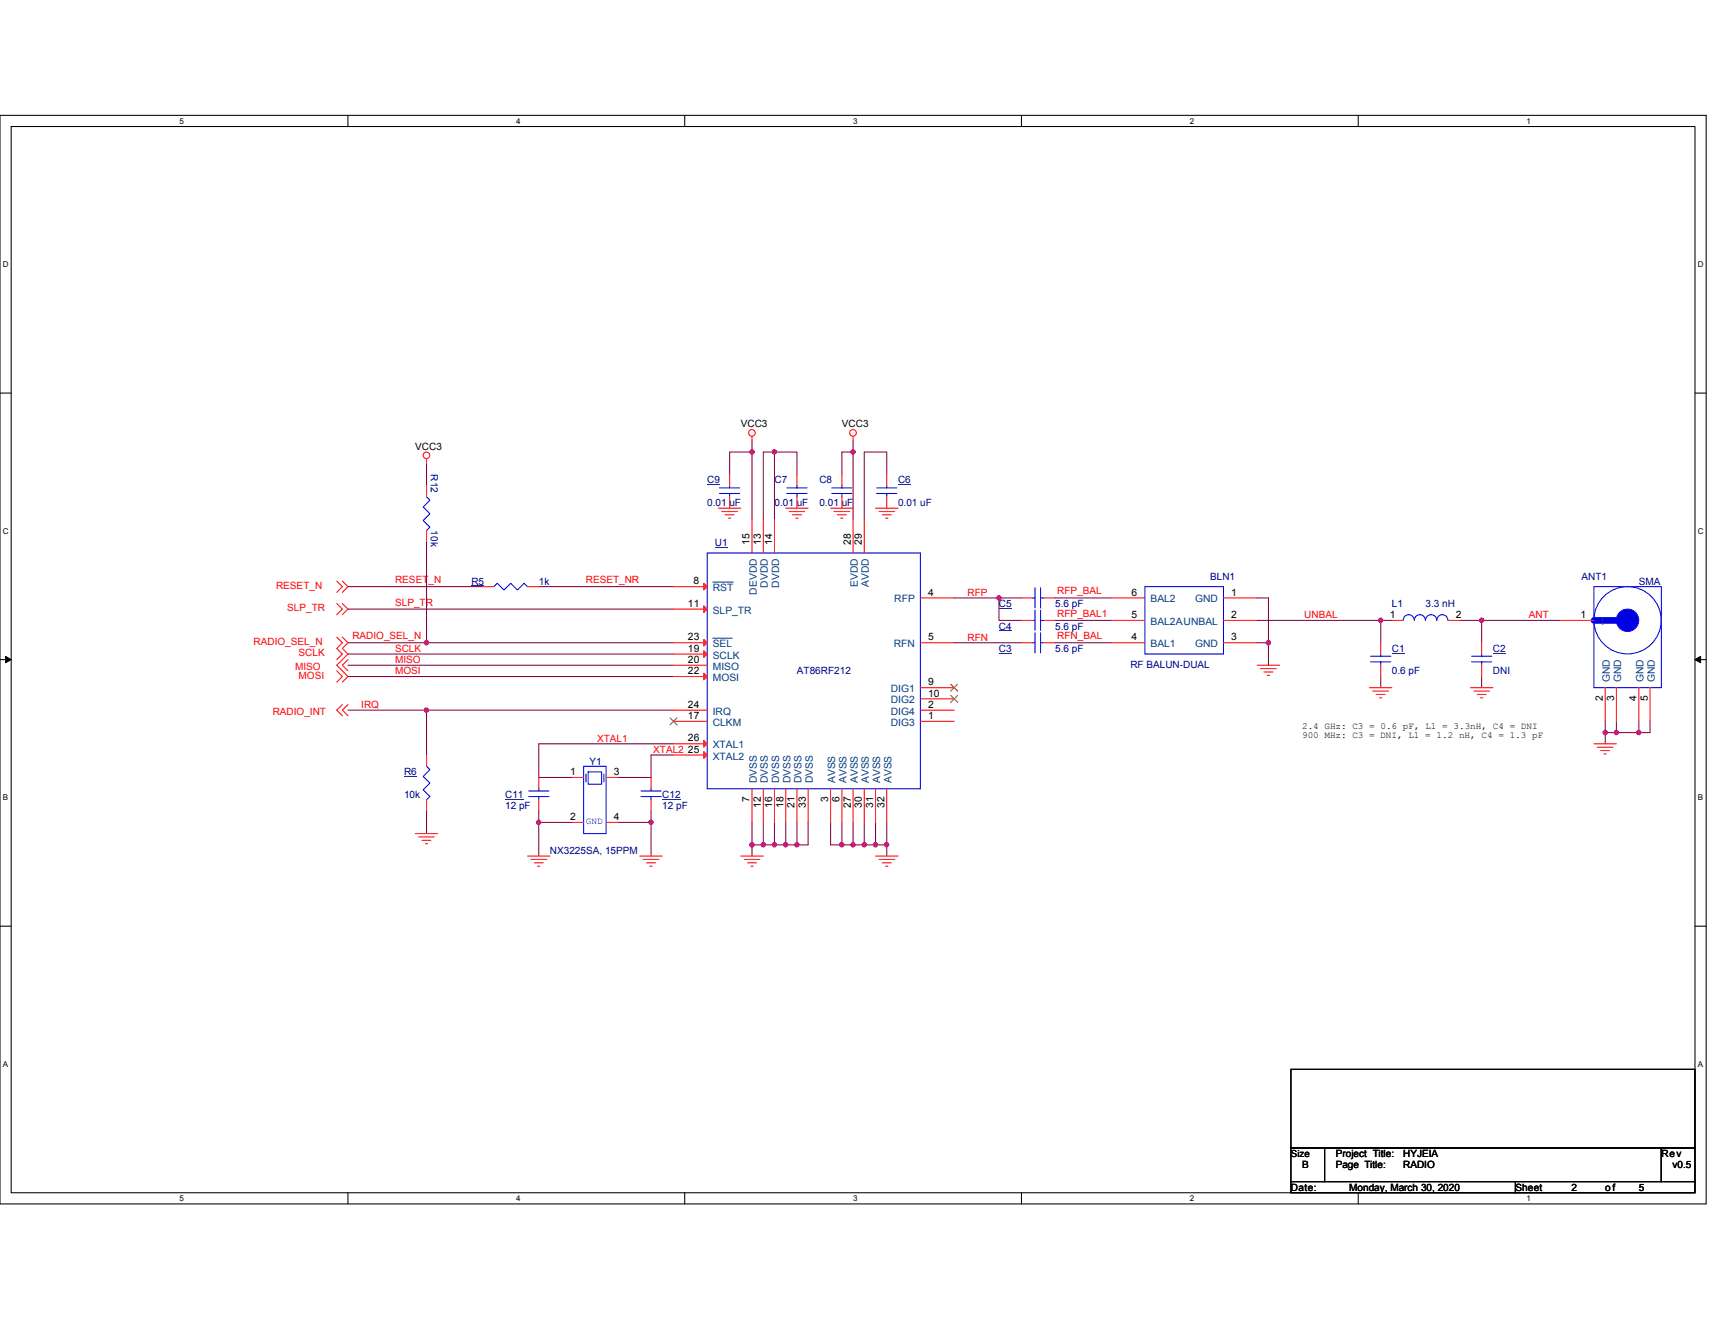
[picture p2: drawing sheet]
<svg xmlns="http://www.w3.org/2000/svg" width="279mm" height="216mm" viewBox="0 0 279 216" stroke-linecap="round" stroke-linejoin="round" font-family="sans-serif">
<path d="M0 18.8h278v177.4h-278zM1.8 20.6h274.3v173.8h-274.3z" fill="none" stroke="#000" stroke-width=".17"/>
<g fill="#fff">
<path d="M29.3 19h.7v1.4h-.7z"/>
<path d="M29.3 194.5h.7v1.5h-.7z"/>
</g>
<path d="M56.7 18.8v1.8M56.7 194.4v1.8" fill="none" stroke="#000" stroke-width=".17"/>
<g fill="#fff">
<path d="M84.1 19h.7v1.4h-.7z"/>
<path d="M84.1 194.5h.7v1.5h-.7z"/>
</g>
<path d="M111.5 18.8v1.8M111.5 194.4v1.8" fill="none" stroke="#000" stroke-width=".17"/>
<g fill="#fff">
<path d="M139 19h.7v1.4h-.7z"/>
<path d="M139 194.5h.7v1.5h-.7z"/>
</g>
<path d="M166.4 18.8v1.8M166.4 194.4v1.8" fill="none" stroke="#000" stroke-width=".17"/>
<g fill="#fff">
<path d="M193.8 19h.8v1.4h-.8z"/>
<path d="M193.8 194.5h.8v1.5h-.8z"/>
</g>
<path d="M221.3 18.8v1.8M221.3 194.4v1.8" fill="none" stroke="#000" stroke-width=".17"/>
<g fill="#fff">
<path d="M248.7 19h.7v1.4h-.7z"/>
<path d="M248.7 194.5h.7v1.5h-.7z"/>
<path d="M.5 42.3h.9v1.5h-.9z"/>
<path d="M276.6 42.3h1v1.5h-1z"/>
<path d="M.5 85.8h.9v1.4h-.9z"/>
<path d="M276.6 85.8h1v1.4h-1z"/>
</g>
<path d="M0 64.1h1.8M276.1 64.1h1.9" fill="none" stroke="#000" stroke-width=".17"/>
<g fill="#fff">
<path d="M.5 129.2h.8v1.5h-.8z"/>
<path d="M276.6 129.2h.9v1.5h-.9z"/>
</g>
<path d="M0 107.5h1.8M276.1 107.5h1.9" fill="none" stroke="#000" stroke-width=".17"/>
<path d="M.9 107l.9 .5-.9 .5zM276.1 107.5l1-.5v1z" fill="#000" stroke="#000" stroke-width=".16"/>
<g fill="#fff">
<path d="M.5 172.6h.8v1.5h-.8z"/>
<path d="M276.6 172.6h.9v1.5h-.9z"/>
</g>
<path d="M0 150.9h1.8M276.1 150.9h1.9M210.3 174.2h65.8v12.8h-65.8zM210.3 187h5.5v5.5h-5.5zM210.3 192.5h36.6v1.9h-36.6zM215.8 187h54.9v5.5h-54.9zM246.9 192.5h29.2v1.9h-29.2zM270.7 187h5.4v5.5h-5.4z" fill="none" stroke="#000" stroke-width=".17"/>
<g fill="none" stroke="#800040" stroke-width=".17">
<path d="M69.5 75.5v3.6M118.9 77.3v-3.6h3.6v10.9M122.5 71.8v1.9M126.2 73.7v10.9M126.2 73.7h-1.8v10.9M126.2 73.7h3.6v3.6M139 73.7v10.9M139 73.7h-1.8v3.6M139 71.8v1.9M144.5 77.3v-3.6h-3.7v10.9M56.7 95.6h21.9M56.7 99.3h53"/>
<path d="M69.5 88.3v16.4M87.8 95.6h21.9M155.4 97.4h7.4M162.8 97.4v3.7h3.6M162.8 97.4h3.6M171.9 97.4h9.1M204.8 97.4h1.9v7.3M56.7 108.4h53M56.7 106.6h53M56.7 110.2h53M56.7 115.7h12.8M56.7 104.7h12.8"/>
<path d="M69.5 115.7h40.2M69.5 104.7h40.2M69.5 115.7v7.3M155.4 104.7h11M171.9 104.7h9.1M171.9 101.1h9.1M204.8 101.1h20.1M204.8 104.7h1.9M206.7 104.7v3.7M224.9 101.1h1.9M224.9 101.1v3.6M224.9 110.2v1.9"/>
<path d="M237.7 101.1h3.7M241.4 101.1h12.8M241.4 101.1v3.6M241.4 110.2v1.9M261.5 119.4h1.8M261.5 119.4v1.8M261.5 117.5v1.9M263.3 117.5v1.9M263.3 119.4h3.7M267 117.5v1.9M268.8 117.5v1.9h-1.8M69.5 132.2v3.6"/>
<path d="M87.8 132.2v1.8M87.8 134v5.5M87.8 134h5.5M100.6 134h5.5v5.5M106.1 132.2v1.8M109.7 121.2h-21.9v5.5h5.5M109.7 123h-3.6v3.7h-5.5M122.5 134v3.7M122.5 137.7v1.8M122.5 137.7h1.9M124.4 134v3.7M124.4 137.7h1.8"/>
<path d="M126.2 134v3.7M126.2 137.7h1.8M128 134v3.7M128 137.7h1.8M129.8 134v3.7M131.7 134v3.7h-1.9M135.3 134v3.7h1.9M137.2 134v3.7M137.2 137.7h1.8M139 134v3.7M139 137.7h1.8M140.8 134v3.7h1.8"/>
<path d="M142.6 134v3.7M142.6 137.7h1.9M144.5 134v3.7M144.5 137.7v1.8"/>
</g>
<g fill="#f0f" stroke="#f0f" stroke-width=".17">
<circle cx="137.1" cy="137.6" r=".36"/>
<circle cx="122.5" cy="137.6" r=".36"/>
<circle cx="126.2" cy="137.6" r=".36"/>
<circle cx="124.3" cy="137.6" r=".36"/>
<circle cx="129.8" cy="137.6" r=".36"/>
<circle cx="128" cy="137.6" r=".36"/>
<circle cx="106.1" cy="134" r=".35"/>
<circle cx="87.8" cy="134" r=".35"/>
<circle cx="122.5" cy="73.6" r=".36"/>
<circle cx="139" cy="73.6" r=".36"/>
<circle cx="140.8" cy="137.6" r=".36"/>
<circle cx="139" cy="137.6" r=".36"/>
<circle cx="126.2" cy="73.6" r=".36"/>
<circle cx="144.4" cy="137.6" r=".36"/>
<circle cx="142.6" cy="137.6" r=".36"/>
<circle cx="69.5" cy="115.7" r=".35"/>
<circle cx="69.5" cy="104.7" r=".36"/>
<circle cx="241.4" cy="101.1" r=".36"/>
<circle cx="224.9" cy="101.1" r=".36"/>
<circle cx="206.6" cy="104.7" r=".36"/>
<circle cx="162.7" cy="97.4" r=".35"/>
<circle cx="267" cy="119.4" r=".36"/>
<circle cx="261.5" cy="119.4" r=".36"/>
<circle cx="263.3" cy="119.4" r=".36"/>
</g>
<g fill="none" stroke="#f00" stroke-width=".17">
<path d="M69.5 74.7v.8M69.5 79.1v1.9M118.9 77.3v1.8M122.5 71.1v.7M129.8 77.3v1.8M137.2 77.3v1.8M139 71.1v.7M144.5 77.3v1.8M54.9 98.3l.9 1-.9 .9M54.9 94.7l.9 .9-.9 .9M55.8 98.3l.9 1-.9 .9M55.8 94.7l.9 .9-.9 .9"/>
<path d="M69.5 86.4v1.9M78.6 95.6h1.9M85.9 95.6h1.9M109.7 95.6h5.5M109.7 99.3h5.5M117 82.8h3.7M117.6 83.4h2.5M118.1 83.9h1.5M118.7 84.4h.3M118.9 81v1.8M122.5 84.6v5.5M124.4 84.6v5.5"/>
<path d="M126.2 84.6v5.5M128 82.8h3.7M128.6 83.4h2.5M129.1 83.9h1.5M129.6 84.4h.4M129.8 81v1.8M135.3 82.8h3.7M135.9 83.4h2.5M136.4 83.9h1.5M137 84.4h.3M137.2 81v1.8M139 84.6v5.5"/>
<path d="M140.8 84.6v5.5M142.6 82.8h3.7M143.2 83.4h2.6M143.7 83.9h1.5M144.3 84.4h.4M144.5 81v1.8M149.9 97.4h5.5M166.4 97.4h1.8M170.1 97.4h1.8M181 97.4h5.5M199.3 97.4h5.5M54.9 103.8l.9 .9-.9 1 .9 .9-.9 .9"/>
<path d="M54.9 109.3l.9 .9-.9 .9M55.8 114.8l-.9 .9 .9 .9M55.8 103.8l.9 .9-.9 1 .9 .9-1.8 1.8 1.8 1.8-.9 .9M56.7 114.8l-.9 .9 .9 .9M56.7 107.5l-.9 .9 .9 .9M109.7 117.5h5.5M109.7 106.6h5.5M109.7 108.4h5.5M109.7 110.2h5.5M109.7 104.7h5.5M109.7 115.7h5.5M149.9 117.5h5.5"/>
<path d="M149.9 115.7h5.5M149.9 104.7h5.5M149.9 112.1h5.5M149.9 113.9h5.5M166.4 104.7h1.8M166.4 101.1h1.8M170.1 104.7h1.8M170.1 101.1h1.8M181 104.7h5.5M181 101.1h5.5M199.3 101.1h5.5M199.3 104.7h5.5"/>
<path d="M204.8 108.4h3.7M205.4 108.9h2.5M205.9 109.5h1.5M206.5 110h.3M223.1 112.1h3.7M223.6 112.6h2.6M224.2 113.2h1.5M224.7 113.7h.4M224.9 104.7v1.9M224.9 108.4v1.8M226.8 101.1h1.8M235.9 101.1h1.8"/>
<path d="M239.6 112.1h3.6M240.1 112.6h2.6M240.7 113.2h1.4M241.2 113.7h.4M241.4 104.7v1.9M241.4 108.4v1.8M254.2 101.1h5.5M261.5 112.1v5.4M263.3 112.1v5.4M267 112.1v5.4M268.8 112.1v5.4M67.6 135.8h3.7"/>
<path d="M68.2 136.4h2.6M68.7 136.9h1.5M69.3 137.5h.4M69.5 123v1.9M69.5 130.3v1.9M85.9 139.5h3.7M87.8 126.7v1.8M87.8 130.3v1.9M93.3 126.7h1.8M93.3 134h1.8M98.7 134h1.9M98.7 126.7h1.9"/>
<path d="M104.2 139.5h3.7M106.1 126.7v1.8M106.1 130.3v1.9M109.7 123h5.5M109.7 121.2h5.5M120.7 139.5h3.7M122.5 128.5v5.5M124.4 128.5v5.5M126.2 128.5v5.5M128 128.5v5.5M129.8 128.5v5.5M131.7 128.5v5.5"/>
<path d="M135.3 128.5v5.5M137.2 128.5v5.5M139 128.5v5.5M140.8 128.5v5.5M142.6 128.5v5.5M142.6 139.5h3.7M144.5 128.5v5.5M259.7 121.2h3.6M260.2 121.8h2.6M260.8 122.3h1.4M261.3 122.9h.4M86.5 140h2.5"/>
<path d="M87 140.6h1.5M87.6 141.1h.3M104.8 140h2.5M105.3 140.6h1.5M105.9 141.1h.3M121.2 140h2.6M121.8 140.6h1.5M122.3 141.1h.4M143.2 140h2.6M143.7 140.6h1.5M144.3 141.1h.4"/>
<circle cx="69.5" cy="74.2" r=".54"/>
<circle cx="122.5" cy="70.5" r=".54"/>
<circle cx="139" cy="70.5" r=".54"/>
</g>
<g fill="none" stroke="#00f" stroke-width=".17">
<path d="M117.2 79.5h3.3M118.9 79.1v.4M128.2 79.5h3.3M129.8 79.1v.4M135.5 79.5h3.3M137.2 79.1v.4M142.8 79.5h3.3M144.5 79.1v.4M69.5 81l.5 .5-1.1 1.1 1.1 1.1-1.1 1.1 1.1 1.1-.5 .5M80.5 95.6l.5-.6 1.1 1.1 1.1-1.1 1.1 1.1 1.1-1.1 .5 .6M115.2 90.1h34.7v38.4h-34.7zM117.2 80.4h3.3"/>
<path d="M118.9 80.4v.6M128.2 80.4h3.3M129.8 80.4v.6M135.5 80.4h3.3M137.2 80.4v.6M142.8 80.4h3.3M144.5 80.4v.6M168.2 97.4h.4M168.6 95.8v3.3M168.6 99.4v3.3M169.5 95.8v3.3M169.5 99.4v3.3"/>
<path d="M169.5 97.4h.6M186.5 95.6h12.8v11h-12.8zM259.7 95.6h11v16.5h-11zM168.2 104.7h.4M168.2 101.1h.4M168.6 103.1v3.3M169.5 103.1v3.3M169.5 104.7h.6M169.5 101.1h.6M223.3 107.8h3.3M223.3 106.9h3.3M224.9 106.6v.3"/>
<path d="M224.9 107.8v.6M235.9 101.1a.91 .91 0 0 0-.9-.9 .91 .91 0 0 0-.9 .9 .92 .92 0 0 0-1-.9 .92 .92 0 0 0-.9 .9 .91 .91 0 0 0-.9-.9 .91 .91 0 0 0-.9 .9 .9 .9 0 0 0-.9-.9 .9 .9 0 0 0-.9 .9M239.8 107.8h3.2M239.8 106.9h3.2M241.4 106.6v.3M241.4 107.8v.6M69.5 124.9l.5 .5-1.1 1.1 1.1 1.1-1.1 1.1 1.1 1.1-.5 .5M86.1 129.8h3.3M86.1 128.9h3.3M87.8 128.5v.4M87.8 129.8v.5M95.1 124.9h3.6v10.9h-3.6z"/>
<path d="M95.5 126.1v1.3M95.8 125.8h2.2v2h-2.2zM98.4 126.1v1.3M104.4 129.8h3.3M104.4 128.9h3.3M106.1 128.5v.4M106.1 129.8v.5"/>
<circle cx="265.2" cy="101.1" r="5.5"/>
</g>
<path d="M115.2 79h2.1M146.3 79h2.1M76.8 95.5h2.1M116.5 89.3h2.1M162.8 99.1h2M162.8 106.4h2M162.8 102.8h2M226.8 106.4h2.1M243.2 106.4h2.1M65.8 126.6h2.1M82.3 130.2h3M107.9 130.2h3" fill="none" stroke="#000080" stroke-width=".16"/>
<g fill="#f00" stroke="#f00" stroke-width=".17">
<path d="M114.7 95l.5 .6-.5 .5z"/>
<path d="M114.7 98.7l.5 .6-.5 .5z"/>
<path d="M114.7 106l.5 .6-.5 .5z"/>
<path d="M114.7 109.7l.5 .5-.5 .6z"/>
<path d="M114.7 104.2l.5 .5-.5 .6z"/>
<path d="M114.7 122.5l.5 .5-.5 .6z"/>
<path d="M114.7 120.6l.5 .6-.5 .6z"/>
</g>
<path d="M116.1 94.8h3.4M116.1 104h3.2" fill="none" stroke="#004080" stroke-width=".16"/>
<path d="M109.2 117l1.1 1.1M110.3 117l-1.1 1.1M154.9 111.5l1.1 1.1M154.9 113.3l1.1 1.1M156 111.5l-1.1 1.1M156 113.3l-1.1 1.1" fill="none" stroke="#804000" stroke-width=".16"/>
<circle cx="265.2" cy="101.1" r="1.82" fill="#00f" stroke="#00f" stroke-width=".17"/>
<path d="M259.7 101.1h3.6" fill="none" stroke="#00f" stroke-width="1.1"/>
<g font-size="1.7">
<text x="122.1" y="88.8" transform="rotate(-90 122.1 88.8)">15</text>
<text x="124" y="88.8" transform="rotate(-90 124 88.8)">13</text>
<text x="125.8" y="88.8" transform="rotate(-90 125.8 88.8)">14</text>
<text x="138.6" y="88.8" transform="rotate(-90 138.6 88.8)">28</text>
<text x="140.4" y="88.8" transform="rotate(-90 140.4 88.8)">29</text>
<text x="113" y="95.2">8</text>
<text x="112.1" y="98.9">11</text>
<text x="151.2" y="97">4</text>
<text x="184.3" y="100.7">5</text>
<text x="184.3" y="97">6</text>
<text x="200.6" y="100.7">2</text>
<text x="200.6" y="97">1</text>
<text x="226.4" y="100.7">1</text>
<text x="237.2" y="100.7">2</text>
<text x="257.5" y="100.7">1</text>
<text x="112.1" y="104.4">23</text>
<text x="112.1" y="106.2">19</text>
<text x="151.2" y="104.4">5</text>
<text x="184.3" y="104.4">4</text>
<text x="200.6" y="104.4">3</text>
<text x="112.1" y="108">20</text>
<text x="112.1" y="109.9">22</text>
<text x="151.2" y="111.7">9</text>
<text x="151.2" y="113.5">10</text>
<text x="112.1" y="117.2">17</text>
<text x="112.1" y="115.3">24</text>
<text x="151.2" y="117.2">1</text>
<text x="151.2" y="115.3">2</text>
<text x="261.1" y="114.3" transform="rotate(-90 261.1 114.3)">2</text>
<text x="263" y="114.3" transform="rotate(-90 263 114.3)">3</text>
<text x="266.6" y="114.3" transform="rotate(-90 266.6 114.3)">4</text>
<text x="268.4" y="114.3" transform="rotate(-90 268.4 114.3)">5</text>
<text x="112.1" y="122.6">25</text>
<text x="112.1" y="120.8">26</text>
<text x="92.9" y="126.3">1</text>
<text x="100" y="126.3">3</text>
<text x="122.1" y="130.7" transform="rotate(-90 122.1 130.7)">7</text>
<text x="124" y="131.7" transform="rotate(-90 124 131.7)">12</text>
<text x="125.8" y="131.7" transform="rotate(-90 125.8 131.7)">16</text>
<text x="127.6" y="131.7" transform="rotate(-90 127.6 131.7)">18</text>
<text x="129.5" y="131.7" transform="rotate(-90 129.5 131.7)">21</text>
<text x="131.3" y="131.7" transform="rotate(-90 131.3 131.7)">33</text>
<text x="134.9" y="130.7" transform="rotate(-90 134.9 130.7)">3</text>
<text x="136.8" y="130.7" transform="rotate(-90 136.8 130.7)">6</text>
<text x="138.6" y="131.7" transform="rotate(-90 138.6 131.7)">27</text>
<text x="140.4" y="131.7" transform="rotate(-90 140.4 131.7)">30</text>
<text x="142.3" y="131.7" transform="rotate(-90 142.3 131.7)">31</text>
<text x="144.1" y="131.7" transform="rotate(-90 144.1 131.7)">32</text>
<text x="92.9" y="133.6">2</text>
<text x="100" y="133.6">4</text>
</g>
<g font-size="1.7" fill="#004080">
<text x="125.1" y="95.8" transform="rotate(-90 125.1 95.8)">DVDD</text>
<text x="126.9" y="95.8" transform="rotate(-90 126.9 95.8)">DVDD</text>
<text x="139.7" y="95.7" transform="rotate(-90 139.7 95.7)">EVDD</text>
<text x="141.6" y="95.7" transform="rotate(-90 141.6 95.7)">AVDD</text>
<text x="116.1" y="96.3">RST</text>
<text x="116.1" y="100">SLP_TR</text>
<text x="123.3" y="96.9" transform="rotate(-90 123.3 96.9)">DEVDD</text>
<text x="145.7" y="98.2">RFP</text>
<text x="187.4" y="101.8">BAL2AUNBAL</text>
<text x="187.4" y="98.2">BAL2</text>
<text x="194.7" y="98.2">GND</text>
<text x="260.6" y="101.8">1</text>
<text x="116.1" y="107.3">SCLK</text>
<text x="116.1" y="105.5">SEL</text>
<text x="145.6" y="105.5">RFN</text>
<text x="187.4" y="105.5">BAL1</text>
<text x="194.7" y="105.5">GND</text>
<text x="116.1" y="109.1">MISO</text>
<text x="116.1" y="111">MOSI</text>
<text x="145.1" y="112.8">DIG1</text>
<text x="262.3" y="111.1" transform="rotate(-90 262.3 111.1)">GND</text>
<text x="264.1" y="111.1" transform="rotate(-90 264.1 111.1)">GND</text>
<text x="267.8" y="111.1" transform="rotate(-90 267.8 111.1)">GND</text>
<text x="269.6" y="111.1" transform="rotate(-90 269.6 111.1)">GND</text>
<text x="116.1" y="118.3">CLKM</text>
<text x="116.1" y="116.5">IRQ</text>
<text x="145.1" y="118.3">DIG3</text>
<text x="145.1" y="116.5">DIG4</text>
<text x="145.1" y="114.6">DIG2</text>
<text x="116.1" y="123.8">XTAL2</text>
<text x="116.1" y="121.9">XTAL1</text>
<text x="123.3" y="127.6" transform="rotate(-90 123.3 127.6)">DVSS</text>
<text x="125.1" y="127.6" transform="rotate(-90 125.1 127.6)">DVSS</text>
<text x="126.9" y="127.6" transform="rotate(-90 126.9 127.6)">DVSS</text>
<text x="128.8" y="127.6" transform="rotate(-90 128.8 127.6)">DVSS</text>
<text x="130.6" y="127.6" transform="rotate(-90 130.6 127.6)">DVSS</text>
<text x="132.4" y="127.6" transform="rotate(-90 132.4 127.6)">DVSS</text>
<text x="136.1" y="127.6" transform="rotate(-90 136.1 127.6)">AVSS</text>
<text x="137.9" y="127.6" transform="rotate(-90 137.9 127.6)">AVSS</text>
<text x="139.7" y="127.6" transform="rotate(-90 139.7 127.6)">AVSS</text>
<text x="141.6" y="127.6" transform="rotate(-90 141.6 127.6)">AVSS</text>
<text x="143.4" y="127.6" transform="rotate(-90 143.4 127.6)">AVSS</text>
<text x="145.2" y="127.6" transform="rotate(-90 145.2 127.6)">AVSS</text>
</g>
<g font-size="1.6">
<text x="120.7" y="69.6">VCC3</text>
<text x="137.2" y="69.6">VCC3</text>
<text x="67.6" y="73.3">VCC3</text>
<text x="210.3" y="188.4">Size</text>
<text x="212.1" y="190.4">B</text>
<text x="217.6" y="188.5">Project Title:</text>
<text x="217.6" y="190.4">Page Title:</text>
<text x="228.6" y="190.4">RADIO</text>
<text x="228.6" y="188.5">HYJEIA</text>
<text x="270.7" y="188.5">Rev</text>
<text x="272.5" y="190.4">v0.5</text>
<text x="210.3" y="194">Date:</text>
<text x="219.8" y="194">Monday, March 30, 2020</text>
<text x="246.9" y="194">Sheet</text>
<text x="256" y="194">2</text>
<text x="261.5" y="194">of</text>
<text x="267" y="194">5</text>
</g>
<g font-size="1.6" fill="#000080">
<text x="70.2" y="77.3" transform="rotate(90 70.2 77.3)">R12</text>
<text x="115.2" y="78.8">C9</text>
<text x="115.2" y="82.4">0.01 uF</text>
<text x="126.2" y="78.8">C7</text>
<text x="126.2" y="82.4">0.01 uF</text>
<text x="133.5" y="78.8">C8</text>
<text x="133.5" y="82.4">0.01 uF</text>
<text x="146.3" y="78.8">C6</text>
<text x="146.3" y="82.4">0.01 uF</text>
<text x="70.2" y="86.4" transform="rotate(90 70.2 86.4)">10k</text>
<text x="116.5" y="89">U1</text>
<text x="76.8" y="95.2">R5</text>
<text x="87.8" y="95.2">1k</text>
<text x="197.1" y="94.5">BLN1</text>
<text x="257.7" y="94.5">ANT1</text>
<text x="267" y="95.2">SMA</text>
<text x="162.8" y="98.9">C5</text>
<text x="171.9" y="98.9">5.6 pF</text>
<text x="226.8" y="98.9">L1</text>
<text x="232.2" y="98.9">3.3 nH</text>
<text x="162.8" y="106.2">C3</text>
<text x="162.8" y="102.6">C4</text>
<text x="171.9" y="106.2">5.6 pF</text>
<text x="171.9" y="102.6">5.6 pF</text>
<text x="226.8" y="106.2">C1</text>
<text x="243.2" y="106.2">C2</text>
<text x="129.8" y="109.9">AT86RF212</text>
<text x="184.2" y="108.8">RF BALUN-DUAL</text>
<text x="226.8" y="109.9">0.6 pF</text>
<text x="243.2" y="109.9">DNI</text>
<text x="96" y="124.7">Y1</text>
<text x="65.8" y="126.3">R6</text>
<text x="65.8" y="130">10k</text>
<text x="82.3" y="130">C11</text>
<text x="82.3" y="131.8">12 pF</text>
<text x="107.9" y="130">C12</text>
<text x="107.9" y="131.8">12 pF</text>
<text x="89.6" y="139.1">NX3225SA, 15PPM</text>
</g>
<g font-size="1.6" fill="#f00">
<text x="45" y="96">RESET_N</text>
<text x="64.4" y="95">RESET_N</text>
<text x="95.4" y="95">RESET_NR</text>
<text x="46.8" y="99.6">SLP_TR</text>
<text x="64.4" y="98.7">SLP_TR</text>
<text x="157.6" y="97.1">RFP</text>
<text x="172.3" y="96.9">RFP_BAL</text>
<text x="172.3" y="100.5">RFP_BAL1</text>
<text x="212.5" y="100.7">UNBAL</text>
<text x="249.1" y="100.7">ANT</text>
<text x="41.3" y="105.1">RADIO_SEL_N</text>
<text x="48.6" y="107">SCLK</text>
<text x="57.4" y="104.2">RADIO_SEL_N</text>
<text x="64.4" y="106.2">SCLK</text>
<text x="157.6" y="104.4">RFN</text>
<text x="172.3" y="104.2">RFN_BAL</text>
<text x="48.1" y="109.2">MISO</text>
<text x="48.6" y="110.6">MOSI</text>
<text x="64.4" y="108">MISO</text>
<text x="64.4" y="109.9">MOSI</text>
<text x="44.4" y="116.5">RADIO_INT</text>
<text x="58.9" y="115.4">IRQ</text>
<text x="97.3" y="120.8">XTAL1</text>
<text x="106.4" y="122.7">XTAL2</text>
</g>
<g font-size="1.5">
<text x="212.1" y="118.7">2.4 GHz: C3 = 0.6 pF, L1 = 3.3nH, C4 = DNI</text>
<text x="212.1" y="120.3">900 MHz: C3 = DNI, L1 = 1.2 nH, C4 = 1.3 pF</text>
</g>
<text font-size="1.5" fill="#00f" x="95.5" y="134.3">GND</text>
<g font-size="1.3">
<text x="29.3" y="20.2">5</text>
<text x="84.1" y="20.2">4</text>
<text x="139" y="20.2">3</text>
<text x="193.8" y="20.2">2</text>
<text x="248.7" y="20.2">1</text>
<text x=".5" y="43.5">D</text>
<text x="276.6" y="43.5">D</text>
<text x=".5" y="87">C</text>
<text x="276.6" y="87">C</text>
<text x=".5" y="130.4">B</text>
<text x="276.6" y="130.4">B</text>
<text x=".5" y="173.8">A</text>
<text x="276.6" y="173.8">A</text>
<text x="29.3" y="195.7">5</text>
<text x="84.1" y="195.7">4</text>
<text x="139" y="195.7">3</text>
<text x="193.8" y="195.7">2</text>
<text x="248.7" y="195.7">1</text>
</g>
</svg>
